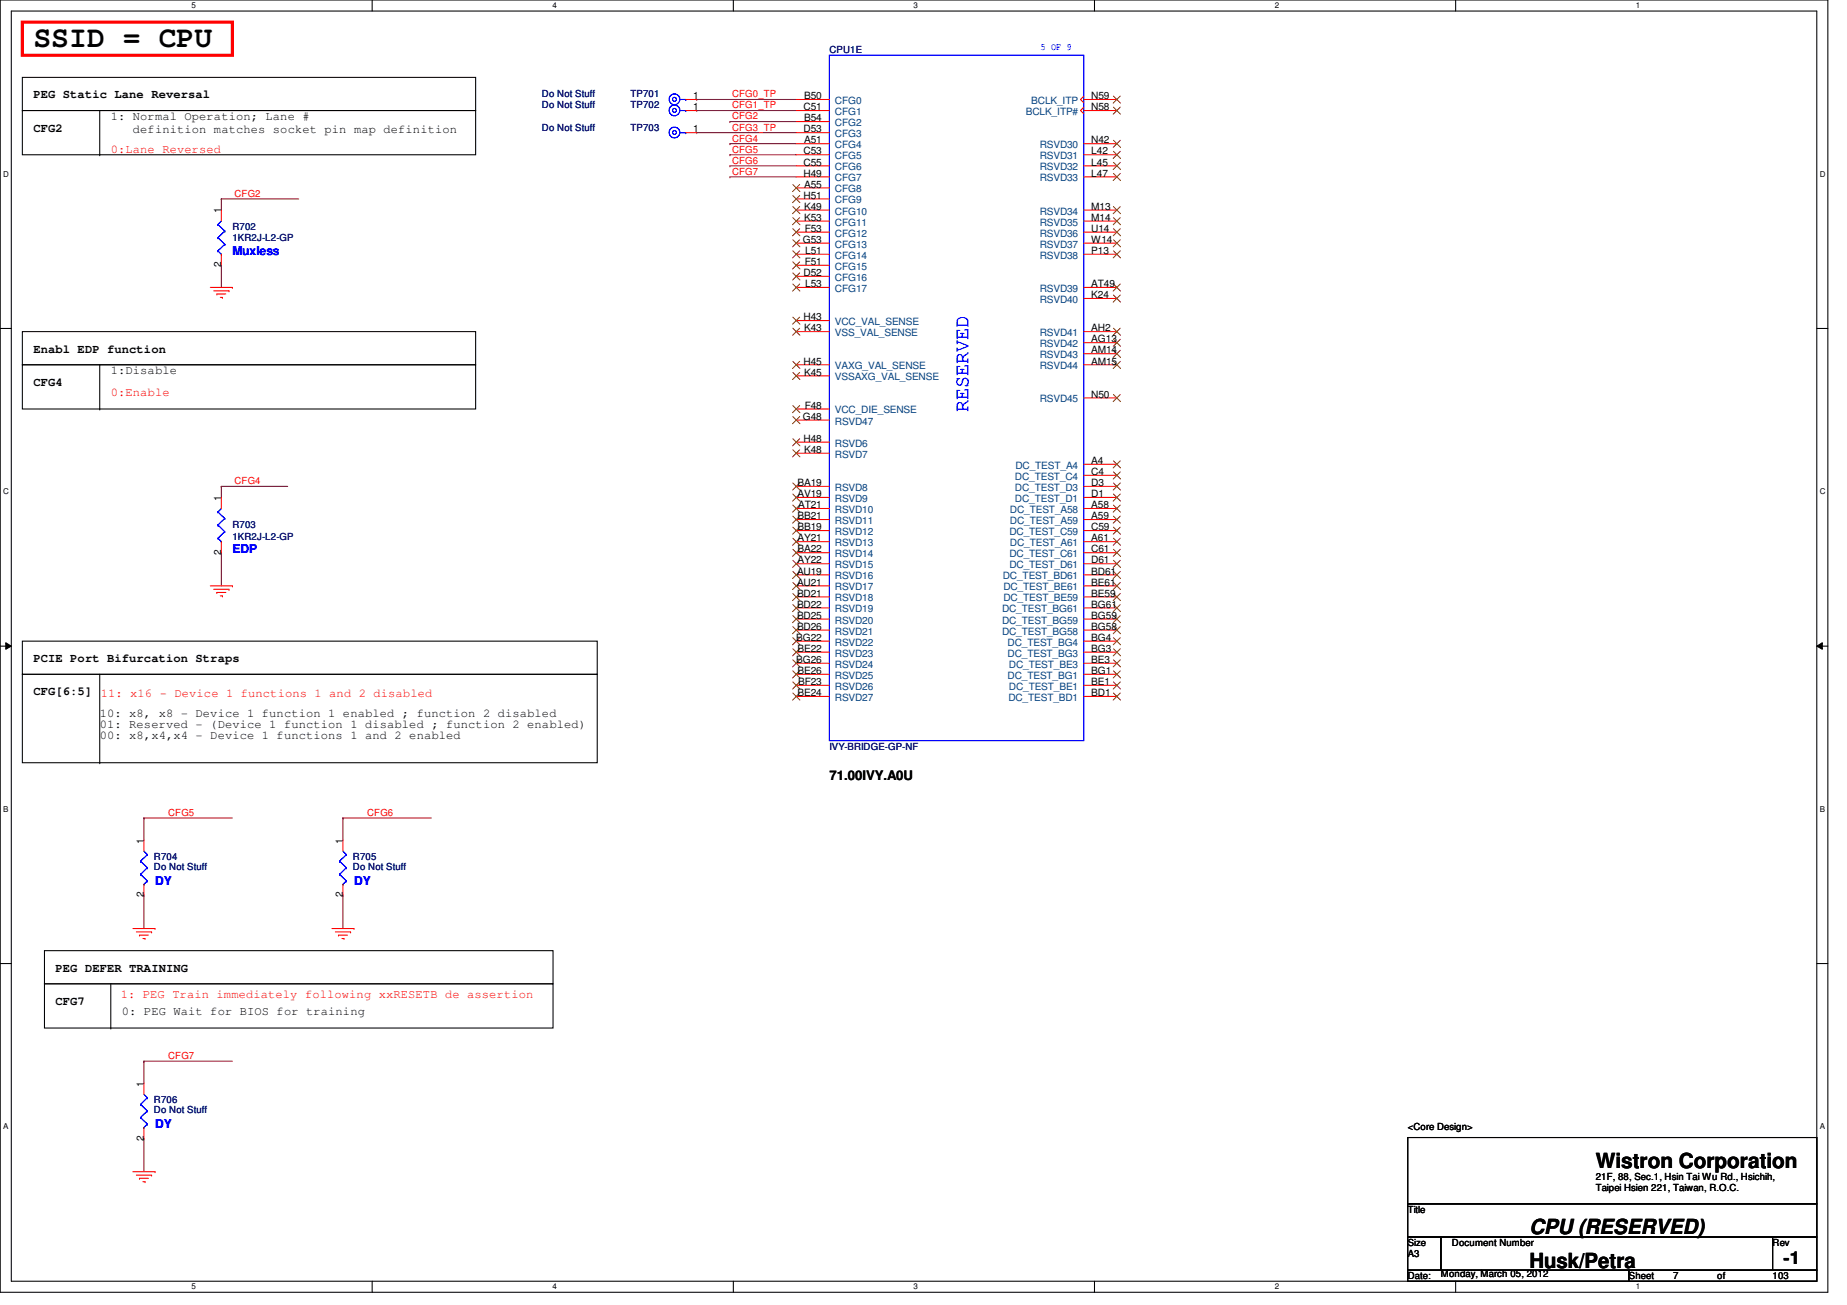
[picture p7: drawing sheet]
<svg xmlns="http://www.w3.org/2000/svg" width="297mm" height="210mm" viewBox="0 0 297 210" stroke-linecap="round" stroke-linejoin="round" font-family="sans-serif">
<path d="M0 0h294v207.9h-294zM1.8 1.8h290.4v204.3h-290.4z" fill="none" stroke="#000" stroke-width=".17"/>
<g fill="#fff">
<path d="M30.8 .2h.7v1.4h-.7z"/>
<path d="M30.8 206.2h.7v1.4h-.7z"/>
</g>
<path d="M59.9 0v1.8M59.9 206.1v1.8" fill="none" stroke="#000" stroke-width=".17"/>
<g fill="#fff">
<path d="M88.9 .2h.6v1.4h-.6z"/>
<path d="M88.9 206.2h.6v1.4h-.6z"/>
</g>
<path d="M117.9 0v1.8M117.9 206.1v1.8" fill="none" stroke="#000" stroke-width=".17"/>
<g fill="#fff">
<path d="M146.9 .2h.7v1.4h-.7z"/>
<path d="M146.9 206.2h.7v1.4h-.7z"/>
</g>
<path d="M176 0v1.8M176 206.1v1.8" fill="none" stroke="#000" stroke-width=".17"/>
<g fill="#fff">
<path d="M205 .2h.7v1.4h-.7z"/>
<path d="M205 206.2h.7v1.4h-.7z"/>
</g>
<path d="M234.1 0v1.8M234.1 206.1v1.8" fill="none" stroke="#000" stroke-width=".17"/>
<g fill="#fff">
<path d="M263.1 .2h.7v1.4h-.7z"/>
<path d="M263.1 206.2h.7v1.4h-.7z"/>
<path d="M.5 27.3h.9v1.4h-.9z"/>
<path d="M292.6 27.3h.9v1.4h-.9z"/>
<path d="M.5 78.4h.9v1.4h-.9z"/>
<path d="M292.6 78.4h.9v1.4h-.9z"/>
</g>
<path d="M0 52.8h1.8M292.2 52.8h1.8" fill="none" stroke="#000" stroke-width=".17"/>
<g fill="#fff">
<path d="M.5 129.5h.8v1.4h-.8z"/>
<path d="M292.6 129.5h.9v1.4h-.9z"/>
</g>
<path d="M0 103.9h1.8M292.2 103.9h1.8" fill="none" stroke="#000" stroke-width=".17"/>
<path d="M.9 103.4l.9 .5-.9 .5zM292.2 103.9l.9-.5v1z" fill="#000"/>
<path d="M.9 103.4l.9 .5-.9 .5zM292.2 103.9l.9-.5v1z" fill="none" stroke="#000" stroke-width=".16"/>
<g fill="#fff">
<path d="M.5 180.5h.8v1.4h-.8z"/>
<path d="M292.6 180.5h.9v1.4h-.9z"/>
</g>
<g fill="none" stroke="#000" stroke-width=".17">
<path d="M3.6 17.8h72.9v7.1h-72.9zM3.6 12.4h72.9v5.4h-72.9zM16 17.8v7.1M16 24.9h.1M3.6 58.7h72.9v7.1h-72.9zM3.6 53.3h72.9v5.4h-72.9zM16 58.7v7.1M16 65.8h.1M3.6 103.1h92.5v5.4h-92.5zM3.6 108.5h92.5v14.2h-92.5zM16 108.5v14.2M16 122.7h.1"/>
<path d="M0 155h1.8M7.2 152.9h81.7v5.3h-81.7zM7.2 158.2h81.7v7.2h-81.7zM17.8 158.2v7.2M292.2 155h1.8M17.8 165.4h.1M226.4 183h65.8v10.6h-65.8zM226.4 193.6h65.8v5.4h-65.8zM226.4 199h5.3v5.3h-5.3zM231.7 199h53.4v5.3h-53.4zM285.1 199h7.1v5.3h-7.1zM226.4 204.3h35.6v1.8h-35.6z"/>
<path d="M262 204.3h30.2v1.8h-30.2z"/>
</g>
<g fill="none" stroke="#800040" stroke-width=".17">
<path d="M112.1 16h.1M112.1 17.8h.1M112.1 16h16M112.1 17.8h16M117.4 19.6h.1M117.4 19.6h10.7M35.6 32h.1M35.6 32v1.8M35.6 32h12.4M112.1 21.3h.1M112.1 21.3h16M117.4 23.1h.1"/>
<path d="M117.4 24.9h.1M117.4 26.7h.1M117.4 28.4h.1M117.4 23.1h10.7M117.4 24.9h10.7M117.4 26.7h10.7M117.4 28.4h10.7M35.6 42.7h.1M35.6 42.7v3.5M35.6 78.2h.1M35.6 78.2v1.8M35.6 78.2h10.7"/>
<path d="M35.6 88.9h.1M35.6 88.9v5.3M23.2 131.6h.1M23.2 131.6v3.5M23.2 131.6h14.2M55.2 131.6h.1M55.2 131.6h14.2M55.2 131.6v3.5M23.2 144h.1M23.2 144v5.4M55.2 144h.1M55.2 144v5.4"/>
<path d="M23.2 170.7h.1M23.2 170.7v3.5M23.2 170.7h14.2M23.2 183.1h.1M23.2 183.1v5.4"/>
</g>
<g fill="none" stroke="#f00" stroke-width=".17">
<path d="M110.3 16h1.8M110.3 17.8h1.8M128.1 16h5.3M128.1 17.8h5.3M128.1 19.6h5.3M174.3 16h5.3M174.3 17.8h5.3M174.3 15.5l-.5 .5 .5 .5M174.3 17.3l-.5 .5 .5 .5M35.6 33.8v1.8M110.3 21.3h1.8M128.1 21.3h5.3"/>
<path d="M128.1 23.1h5.3M128.1 24.9h5.3M128.1 26.7h5.3M128.1 28.4h5.3M128.1 30.2h5.3M128.1 32h5.3M128.1 33.8h5.3M128.1 35.6h5.3M128.1 37.3h5.3M128.1 39.1h5.3M174.3 23.1h5.3M174.3 24.9h5.3"/>
<path d="M174.3 26.7h5.3M174.3 28.4h5.3M174.3 33.8h5.3M174.3 35.6h5.3M174.3 37.3h5.3M174.3 39.1h5.3M33.8 46.2h3.6M34.4 46.8h2.4M34.9 47.3h.1M34.9 47.3h1.4M35.4 47.8h.4M35.6 40.9v1.8"/>
<path d="M35.8 47.8h.1M36.8 46.8h.1M37.4 46.2h.1M128.1 46.2h5.3M128.1 40.9h5.3M128.1 42.7h5.3M128.1 44.4h5.3M128.1 51.6h5.3M128.1 53.3h5.3M128.1 58.7h5.3M174.3 46.2h5.3M174.3 40.9h5.3"/>
<path d="M174.3 53.3h5.3M174.3 58.7h5.3M174.3 55.1h5.3M174.3 56.9h5.3M174.3 48h5.3M128.1 78.2h5.3M128.1 60.5h5.3M128.1 65.8h5.3M128.1 71.1h5.3M128.1 72.9h5.3M128.1 67.6h5.3M174.3 74.7h5.3"/>
<path d="M174.3 76.5h5.3M174.3 78.2h5.3M174.3 64h5.3M33.8 94.2h3.6M34.4 94.8h2.4M34.9 95.3h.1M34.9 95.3h1.4M35.4 95.8h.4M35.6 80v1.8M35.6 87.1v1.8M35.8 95.8h.1M36.8 94.8h.1"/>
<path d="M37.4 94.2h.1M128.1 94.2h5.3M128.1 81.8h5.3M128.1 83.6h5.3M128.1 87.1h5.3M128.1 92.5h5.3M128.1 96h5.3M128.1 99.6h5.3M128.1 97.8h5.3M128.1 85.3h5.3M128.1 88.9h5.3M128.1 80h5.3"/>
<path d="M128.1 90.7h5.3M174.3 94.2h5.3M174.3 81.8h5.3M174.3 83.6h5.3M174.3 87.1h5.3M174.3 92.5h5.3M174.3 96h5.3M174.3 99.6h5.3M174.3 97.8h5.3M174.3 85.3h5.3M174.3 88.9h5.3M174.3 80h5.3"/>
<path d="M174.3 90.7h5.3M128.1 112h5.3M128.1 110.2h5.3M128.1 106.7h5.3M128.1 108.5h5.3M128.1 104.9h5.3M128.1 103.1h5.3M128.1 101.3h5.3M174.3 112h5.3M174.3 110.2h5.3M174.3 106.7h5.3M174.3 108.5h5.3"/>
<path d="M174.3 104.9h5.3M174.3 103.1h5.3M174.3 101.3h5.3M23.2 135.1v1.8M55.2 135.1v1.8M21.4 149.4h3.5M21.9 149.9h2.5M22.4 150.4h.1M22.4 150.4h1.5M23 151h.3M23.2 142.2v1.8M23.3 151h.1"/>
<path d="M24.4 149.9h.1M24.9 149.4h.1M53.4 149.4h3.5M53.9 149.9h2.5M54.4 150.4h.1M54.4 150.4h1.5M55 151h.3M55.2 142.2v1.8M55.3 151h.1M56.4 149.9h.1M56.9 149.4h.1M23.2 174.2v1.8"/>
<path d="M21.4 188.5h3.5M21.9 189h2.5M22.4 189.5h.1M22.4 189.5h1.5M23 190.1h.3M23.2 181.4v1.7M23.3 190.1h.1M24.4 189h.1M24.9 188.5h.1"/>
</g>
<path d="M3.6 3.6h33.8v5.3h-33.8z" fill="none" stroke="#f00" stroke-width=".51"/>
<g fill="none" stroke="#00f" stroke-width=".17">
<path d="M109.4 17.8h.9M109.4 16h.9M110.3 17.8h.1M110.3 16h.1M133.4 8.9h40.9v110.2h-40.9zM35 36.1h.1M35 38.2h.1M35 36.1l1.1 1.1M35 38.2l1.1 1.1M35.6 35.6l-.6 .5M36.1 37.2h.1M36.1 39.3h.1"/>
<path d="M36.1 37.2l-1.1 1M36.1 39.3l-1.1 1M109.4 21.3h.9M110.3 21.3h.1M35 40.3h.1M35 40.3l.6 .6M35.6 40.9h.1M35 82.3h.1M35 84.5h.1M35 86.6h.1M35 82.3l1.1 1.1M35 84.5l1.1 1"/>
<path d="M35 86.6l.6 .5M35.6 87.1h.1M35.6 81.8l-.6 .5M36.1 83.4h.1M36.1 85.5h.1M36.1 83.4l-1.1 1.1M36.1 85.5l-1.1 1.1M22.6 138.5h.1M22.6 138.5l1.1 1.1M23.2 136.9l.5 .6M23.7 137.5h.1M23.7 139.6h.1"/>
<path d="M23.7 137.5l-1.1 1M23.7 139.6l-1.1 1M54.6 138.5h.1M54.6 138.5l1.1 1.1M55.2 136.9l.5 .6M55.7 137.5h.1M55.7 139.6h.1M55.7 137.5l-1.1 1M55.7 139.6l-1.1 1M22.6 140.6h.1M22.6 140.6l1.1 1.1M23.2 142.2h.1"/>
<path d="M23.7 141.7h.1M23.7 141.7l-.5 .5M54.6 140.6h.1M54.6 140.6l1.1 1.1M55.2 142.2h.1M55.7 141.7h.1M55.7 141.7l-.5 .5M22.6 177.6h.1M22.6 179.7h.1M22.6 177.6l1.1 1.1M22.6 179.7l1.1 1.1M23.2 176l.5 .6"/>
<path d="M23.7 176.6h.1M23.7 178.7h.1M23.7 176.6l-1.1 1M23.7 178.7l-1.1 1M23.2 181.4h.1M23.7 180.8h.1M23.7 180.8l-.5 .6"/>
<circle cx="108.5" cy="17.8" r=".32"/>
<circle cx="108.5" cy="16" r=".32"/>
<circle cx="108.5" cy="16" r=".87"/>
<circle cx="108.5" cy="17.8" r=".87"/>
<circle cx="108.5" cy="21.3" r=".32"/>
<circle cx="108.5" cy="21.3" r=".87"/>
</g>
<g fill="none" stroke="#804000" stroke-width=".16">
<path d="M179.1 15.5l1.1 1.1M179.1 17.2l1.1 1.2M180.2 15.5l-1.2 1.1M180.2 17.2l-1.2 1.2M127.5 29.7l1.1 1.1M127.5 31.5l1.1 1.1M127.5 33.2l1.1 1.2M127.5 35l1.1 1.2M127.5 36.8l1.1 1.1M127.5 38.6l1.1 1.1M128.6 29.7l-1.1 1.1M128.6 31.5l-1.1 1.1"/>
<path d="M128.6 33.2l-1.1 1.2M128.6 35l-1.1 1.2M128.6 36.8l-1.1 1.1M128.6 38.6l-1.1 1.1M179.1 22.6l1.1 1.1M179.1 24.3l1.1 1.2M179.1 26.1l1.1 1.2M179.1 27.9l1.1 1.1M179.1 33.2l1.1 1.2M179.1 35l1.1 1.2M179.1 36.8l1.1 1.1M179.1 38.6l1.1 1.1"/>
<path d="M180.2 35l-1.2 1.2M180.2 36.8l-1.2 1.1M180.2 38.6l-1.2 1.1M180.2 22.6l-1.2 1.1M180.2 24.3l-1.2 1.2M180.2 26.1l-1.2 1.2M180.2 27.9l-1.2 1.1M180.2 33.2l-1.2 1.2M127.5 40.3l1.1 1.2M127.5 42.1l1.1 1.2M127.5 43.9l1.1 1.1M127.5 45.7l1.1 1.1"/>
<path d="M127.5 51l1.1 1.2M127.5 52.8l1.1 1.1M127.5 58.1l1.1 1.2M127.5 59.9l1.1 1.1M128.6 40.3l-1.1 1.2M128.6 42.1l-1.1 1.2M128.6 43.9l-1.1 1.1M128.6 45.7l-1.1 1.1M128.6 51l-1.1 1.2M128.6 52.8l-1.1 1.1M128.6 58.1l-1.1 1.2M128.6 59.9l-1.1 1.1"/>
<path d="M179.1 52.8l1.1 1.1M179.1 54.6l1.1 1.1M179.1 56.3l1.1 1.2M179.1 58.1l1.1 1.2M179.1 40.3l1.1 1.2M179.1 45.7l1.1 1.1M179.1 47.5l1.1 1.1M180.2 52.8l-1.2 1.1M180.2 54.6l-1.2 1.1M180.2 56.3l-1.2 1.2M180.2 58.1l-1.2 1.2M180.2 45.7l-1.2 1.1"/>
<path d="M180.2 40.3l-1.2 1.2M180.2 47.5l-1.2 1.1M127.5 65.2l1.1 1.2M127.5 77.7l1.1 1.1M127.5 79.5l1.1 1.1M127.5 70.6l1.1 1.1M127.5 72.3l1.1 1.2M127.5 67l1.1 1.2M128.6 65.2l-1.1 1.2M128.6 77.7l-1.1 1.1M128.6 79.5l-1.1 1.1M128.6 70.6l-1.1 1.1"/>
<path d="M128.6 72.3l-1.1 1.2M128.6 67l-1.1 1.2M179.1 74.1l1.1 1.2M179.1 75.9l1.1 1.1M179.1 79.5l1.1 1.1M179.1 77.7l1.1 1.1M179.1 63.5l1.1 1.1M180.2 74.1l-1.2 1.2M180.2 75.9l-1.2 1.1M180.2 79.5l-1.2 1.1M180.2 77.7l-1.2 1.1M180.2 63.5l-1.2 1.1"/>
<path d="M127.5 81.2l1.1 1.2M127.5 83l1.1 1.2M127.5 84.8l1.1 1.1M127.5 86.6l1.1 1.1M127.5 88.3l1.1 1.2M127.5 90.1l1.1 1.2M127.5 91.9l1.1 1.1M127.5 93.7l1.1 1.1M127.5 95.5l1.1 1.1M127.5 97.2l1.1 1.2M127.5 99l1.1 1.2M128.6 81.2l-1.1 1.2"/>
<path d="M128.6 83l-1.1 1.2M128.6 84.8l-1.1 1.1M128.6 86.6l-1.1 1.1M128.6 88.3l-1.1 1.2M128.6 90.1l-1.1 1.2M128.6 91.9l-1.1 1.1M128.6 93.7l-1.1 1.1M128.6 95.5l-1.1 1.1M128.6 97.2l-1.1 1.2M128.6 99l-1.1 1.2M179.1 81.2l1.1 1.2M179.1 83l1.1 1.2"/>
<path d="M179.1 86.6l1.1 1.1M179.1 91.9l1.1 1.1M179.1 95.5l1.1 1.1M179.1 93.7l1.1 1.1M179.1 99l1.1 1.2M179.1 97.2l1.1 1.2M179.1 84.8l1.1 1.1M179.1 88.3l1.1 1.2M179.1 90.1l1.1 1.2M180.2 81.2l-1.2 1.2M180.2 83l-1.2 1.2M180.2 86.6l-1.2 1.1"/>
<path d="M180.2 91.9l-1.2 1.1M180.2 95.5l-1.2 1.1M180.2 93.7l-1.2 1.1M180.2 99l-1.2 1.2M180.2 97.2l-1.2 1.2M180.2 84.8l-1.2 1.1M180.2 88.3l-1.2 1.2M180.2 90.1l-1.2 1.2M127.5 100.8l1.1 1.1M127.5 102.6l1.1 1.1M127.5 104.4l1.1 1.1M127.5 106.1l1.1 1.2"/>
<path d="M127.5 107.9l1.1 1.2M127.5 109.7l1.1 1.1M127.5 111.5l1.1 1.1M128.6 107.9l-1.1 1.2M128.6 109.7l-1.1 1.1M128.6 100.8l-1.1 1.1M128.6 102.6l-1.1 1.1M128.6 104.4l-1.1 1.1M128.6 106.1l-1.1 1.2M128.6 111.5l-1.1 1.1M179.1 111.5l1.1 1.1M179.1 109.7l1.1 1.1"/>
<path d="M179.1 106.1l1.1 1.2M179.1 107.9l1.1 1.2M179.1 104.4l1.1 1.1M179.1 102.6l1.1 1.1M179.1 100.8l1.1 1.1M180.2 111.5l-1.2 1.1M180.2 109.7l-1.2 1.1M180.2 106.1l-1.2 1.2M180.2 107.9l-1.2 1.2M180.2 104.4l-1.2 1.1M180.2 102.6l-1.2 1.1M180.2 100.8l-1.2 1.1"/>
</g>
<text font-size="4.8" x="5.4" y="7.6">SSID = CPU</text>
<text font-size="3.3" fill="#00f" x="155.8" y="66.3" transform="rotate(-90 155.8 66.3)">RESERVED</text>
<g font-size="3.3">
<text x="256.6" y="187.9">Wistron Corporation</text>
<text x="246" y="203.9">Husk/Petra</text>
<text x="246" y="198.5">CPU (RESERVED)</text>
</g>
<text font-size="2.8" x="286.8" y="203.4">-1</text>
<text font-size="2.1" x="133.4" y="125.4">71.00IVY.A0U</text>
<g font-size="1.9">
<text x="5.4" y="15.8">PEG Static Lane Reversal</text>
<text x="5.4" y="21.2">CFG2</text>
<text x="17.8" y="19.3">1: Normal Operation; Lane #</text>
<text x="21.4" y="21.4">definition matches socket pin map definition</text>
<text x="5.4" y="56.7">Enabl EDP function</text>
<text x="5.4" y="62.1">CFG4</text>
<text x="17.8" y="60.2">1:Disable</text>
<text x="5.4" y="106.5">PCIE Port Bifurcation Straps</text>
<text x="5.4" y="111.8">CFG[6:5]</text>
<text x="16" y="115.3">10: x8, x8 - Device 1 function 1 enabled ; function 2 disabled</text>
<text x="16" y="117.1">01: Reserved - (Device 1 function 1 disabled ; function 2 enabled)</text>
<text x="16" y="118.9">00: x8,x4,x4 - Device 1 functions 1 and 2 enabled</text>
<text x="8.9" y="161.6">CFG7</text>
<text x="8.9" y="156.3">PEG DEFER TRAINING</text>
<text x="19.6" y="163.3">0: PEG Wait for BIOS for training</text>
</g>
<g font-size="1.9" fill="#f00">
<text x="17.8" y="24.6">0:Lane Reversed</text>
<text x="17.8" y="63.8">0:Enable</text>
<text x="16.2" y="112.1">11: x16 - Device 1 functions 1 and 2 disabled</text>
<text x="19.4" y="160.5">1: PEG Train immediately following xxRESETB de assertion</text>
</g>
<g font-size="1.9" fill="#00f">
<text x="37.4" y="40.9">Muxless</text>
<text x="37.4" y="88.9">EDP</text>
<text x="24.9" y="142.3">DY</text>
<text x="56.9" y="142.3">DY</text>
<text x="24.9" y="181.4">DY</text>
</g>
<g font-size="1.6" fill="#000080">
<text x="133.4" y="8.6">CPU1E</text>
<text x="87.2" y="17.4">Do Not Stuff</text>
<text x="87.2" y="15.7">Do Not Stuff</text>
<text x="101.4" y="17.4">TP702</text>
<text x="101.4" y="15.7">TP701</text>
<text x="87.2" y="21">Do Not Stuff</text>
<text x="101.4" y="21">TP703</text>
<text x="37.4" y="37">R702</text>
<text x="37.4" y="38.8">1KR2J-L2-GP</text>
<text x="37.4" y="85">R703</text>
<text x="37.4" y="86.8">1KR2J-L2-GP</text>
<text x="133.4" y="120.6">IVY-BRIDGE-GP-NF</text>
<text x="24.8" y="138.3">R704</text>
<text x="24.8" y="140">Do Not Stuff</text>
<text x="56.8" y="138.3">R705</text>
<text x="56.8" y="140">Do Not Stuff</text>
<text x="24.8" y="177.5">R706</text>
<text x="24.8" y="179.1">Do Not Stuff</text>
</g>
<text font-size="1.6" fill="#00f" x="167.3" y="8">5 OF 9</text>
<g font-size="1.6">
<text x="111.5" y="17.7">1</text>
<text x="111.5" y="16">1</text>
<text x="129.2" y="17.7">C51</text>
<text x="129.3" y="16">B50</text>
<text x="175.5" y="16">N59</text>
<text x="175.5" y="17.7">N58</text>
<text x="111.5" y="21.3">1</text>
<text x="129.2" y="21.3">D53</text>
<text x="129.3" y="19.5">B54</text>
<text x="129.3" y="23.1">A51</text>
<text x="175.5" y="23.1">N42</text>
<text x="129.2" y="24.8">C53</text>
<text x="129.2" y="26.6">C55</text>
<text x="129.2" y="28.4">H49</text>
<text x="175.5" y="24.8">L42</text>
<text x="175.5" y="26.6">L45</text>
<text x="175.5" y="28.4">L47</text>
<text x="35.6" y="34.3" transform="rotate(-90 35.6 34.3)">1</text>
<text x="129.2" y="32">H51</text>
<text x="129.3" y="30.2">A55</text>
<text x="129.3" y="33.7">K49</text>
<text x="129.3" y="35.5">K53</text>
<text x="175.5" y="33.7">M13</text>
<text x="175.5" y="35.5">M14</text>
<text x="129.1" y="39.1">G53</text>
<text x="129.4" y="37.3">F53</text>
<text x="129.5" y="40.9">L51</text>
<text x="175.5" y="37.3">U14</text>
<text x="175.5" y="39.1">W14</text>
<text x="175.5" y="40.9">P13</text>
<text x="35.6" y="43" transform="rotate(-90 35.6 43)">2</text>
<text x="129.2" y="44.4">D52</text>
<text x="129.4" y="42.6">F51</text>
<text x="129.5" y="46.2">L53</text>
<text x="175.5" y="46.2">AT49</text>
<text x="175.5" y="48">K24</text>
<text x="129.2" y="51.5">H43</text>
<text x="129.3" y="53.3">K43</text>
<text x="175.5" y="53.3">AH2</text>
<text x="129.2" y="58.6">H45</text>
<text x="175.5" y="55.1">AG13</text>
<text x="175.5" y="56.9">AM14</text>
<text x="175.5" y="58.6">AM15</text>
<text x="129.3" y="60.4">K45</text>
<text x="129.4" y="65.7">F48</text>
<text x="175.5" y="64">N50</text>
<text x="129.1" y="67.5">G48</text>
<text x="129.2" y="71.1">H48</text>
<text x="129.3" y="72.9">K48</text>
<text x="175.5" y="74.6">A4</text>
<text x="175.5" y="76.4">C4</text>
<text x="35.6" y="80.6" transform="rotate(-90 35.6 80.6)">1</text>
<text x="128.3" y="78.2">BA19</text>
<text x="128.3" y="80">AV19</text>
<text x="128.3" y="83.5">BB21</text>
<text x="128.4" y="81.7">AT21</text>
<text x="175.5" y="81.7">A58</text>
<text x="175.5" y="83.5">A59</text>
<text x="175.5" y="80">D1</text>
<text x="175.5" y="78.2">D3</text>
<text x="35.6" y="89.2" transform="rotate(-90 35.6 89.2)">2</text>
<text x="128.3" y="85.3">BB19</text>
<text x="128.3" y="87.1">AY21</text>
<text x="128.3" y="88.9">BA22</text>
<text x="175.5" y="87.1">A61</text>
<text x="175.5" y="85.3">C59</text>
<text x="175.5" y="88.9">C61</text>
<text x="128.2" y="92.4">AU19</text>
<text x="128.2" y="94.2">AU21</text>
<text x="128.2" y="96">BD21</text>
<text x="128.3" y="90.6">AY22</text>
<text x="175.5" y="92.4">BD61</text>
<text x="175.5" y="96">BE59</text>
<text x="175.5" y="94.2">BE61</text>
<text x="175.5" y="90.6">D61</text>
<text x="128.2" y="97.7">BD22</text>
<text x="128.2" y="99.5">BD25</text>
<text x="128.2" y="101.3">BD26</text>
<text x="175.5" y="101.3">BG58</text>
<text x="175.5" y="99.5">BG59</text>
<text x="175.5" y="97.7">BG61</text>
<text x="128.1" y="103.1">BG22</text>
<text x="128.1" y="106.6">BG26</text>
<text x="128.3" y="104.9">BE22</text>
<text x="175.5" y="106.6">BE3</text>
<text x="175.5" y="104.9">BG3</text>
<text x="175.5" y="103.1">BG4</text>
<text x="128.3" y="108.4">BE26</text>
<text x="128.3" y="112">BE24</text>
<text x="128.4" y="110.2">BF23</text>
<text x="175.5" y="112">BD1</text>
<text x="175.5" y="110.2">BE1</text>
<text x="175.5" y="108.4">BG1</text>
<text x="23.1" y="135.7" transform="rotate(-90 23.1 135.7)">1</text>
<text x="55.1" y="135.7" transform="rotate(-90 55.1 135.7)">1</text>
<text x="23.1" y="144.4" transform="rotate(-90 23.1 144.4)">2</text>
<text x="55.1" y="144.4" transform="rotate(-90 55.1 144.4)">2</text>
<text x="23.1" y="174.8" transform="rotate(-90 23.1 174.8)">1</text>
<text x="23.1" y="183.5" transform="rotate(-90 23.1 183.5)">2</text>
<text x="226.4" y="181.7">&lt;Core Design&gt;</text>
<text x="256.6" y="189.7">21F, 88, Sec.1, Hsin Tai Wu Rd., Hsichih,</text>
<text x="256.6" y="191.6">Taipei Hsien 221, Taiwan, R.O.C.</text>
<text x="226.4" y="195.1">Title</text>
<text x="226.4" y="200.4">Size</text>
<text x="226.4" y="202.2">A3</text>
<text x="233.5" y="200.4">Document Number</text>
<text x="285.1" y="200.4">Rev</text>
<text x="226.4" y="205.7">Date:</text>
<text x="231.7" y="205.4">Monday, March 05, 2012</text>
<text x="262" y="205.7">Sheet</text>
<text x="269.1" y="205.7">7</text>
<text x="276.2" y="205.7">of</text>
<text x="285.1" y="205.7">103</text>
</g>
<g font-size="1.6" fill="#f00">
<text x="117.7" y="15.7">CFG0_TP</text>
<text x="117.7" y="17.4">CFG1_TP</text>
<text x="117.7" y="19.2">CFG2</text>
<text x="117.7" y="22.8">CFG4</text>
<text x="117.7" y="21">CFG3_TP</text>
<text x="117.7" y="24.6">CFG5</text>
<text x="117.7" y="26.3">CFG6</text>
<text x="117.7" y="28.1">CFG7</text>
<text x="37.7" y="31.7">CFG2</text>
<text x="37.7" y="77.9">CFG4</text>
<text x="27" y="131.2">CFG5</text>
<text x="59.1" y="131.2">CFG6</text>
<text x="27" y="170.3">CFG7</text>
</g>
<g font-size="1.6" fill="#004080">
<text x="134.3" y="16.7">CFG0</text>
<text x="165.9" y="16.7">BCLK_ITP</text>
<text x="134.3" y="18.5">CFG1</text>
<text x="134.3" y="20.3">CFG2</text>
<text x="134.3" y="22.1">CFG3</text>
<text x="134.3" y="23.8">CFG4</text>
<text x="165" y="18.5">BCLK_ITP#</text>
<text x="167.2" y="23.8">RSVD30</text>
<text x="134.3" y="25.6">CFG5</text>
<text x="134.3" y="27.4">CFG6</text>
<text x="134.3" y="29.2">CFG7</text>
<text x="167.2" y="25.6">RSVD31</text>
<text x="167.2" y="27.4">RSVD32</text>
<text x="167.2" y="29.2">RSVD33</text>
<text x="134.3" y="30.9">CFG8</text>
<text x="134.3" y="32.7">CFG9</text>
<text x="134.3" y="34.5">CFG10</text>
<text x="167.2" y="34.5">RSVD34</text>
<text x="134.3" y="36.3">CFG11</text>
<text x="134.3" y="38.1">CFG12</text>
<text x="134.3" y="39.8">CFG13</text>
<text x="134.3" y="41.6">CFG14</text>
<text x="167.2" y="36.3">RSVD35</text>
<text x="167.2" y="38.1">RSVD36</text>
<text x="167.2" y="39.8">RSVD37</text>
<text x="167.2" y="41.6">RSVD38</text>
<text x="134.3" y="43.4">CFG15</text>
<text x="134.3" y="45.2">CFG16</text>
<text x="134.3" y="46.9">CFG17</text>
<text x="167.2" y="46.9">RSVD39</text>
<text x="134.3" y="52.3">VCC_VAL_SENSE</text>
<text x="167.2" y="48.7">RSVD40</text>
<text x="134.3" y="54.1">VSS_VAL_SENSE</text>
<text x="134.3" y="59.4">VAXG_VAL_SENSE</text>
<text x="167.2" y="54.1">RSVD41</text>
<text x="167.2" y="55.8">RSVD42</text>
<text x="167.2" y="57.6">RSVD43</text>
<text x="167.2" y="59.4">RSVD44</text>
<text x="134.3" y="61.2">VSSAXG_VAL_SENSE</text>
<text x="167.2" y="64.7">RSVD45</text>
<text x="134.3" y="66.5">VCC_DIE_SENSE</text>
<text x="134.3" y="71.8">RSVD6</text>
<text x="134.3" y="68.3">RSVD47</text>
<text x="134.3" y="73.6">RSVD7</text>
<text x="163.2" y="77.2">DC_TEST_C4</text>
<text x="163.3" y="75.4">DC_TEST_A4</text>
<text x="134.3" y="79">RSVD8</text>
<text x="134.3" y="80.7">RSVD9</text>
<text x="134.3" y="82.5">RSVD10</text>
<text x="162.4" y="82.5">DC_TEST_A58</text>
<text x="163.2" y="80.7">DC_TEST_D1</text>
<text x="163.2" y="79">DC_TEST_D3</text>
<text x="134.3" y="84.3">RSVD11</text>
<text x="134.3" y="86.1">RSVD12</text>
<text x="134.3" y="87.8">RSVD13</text>
<text x="134.3" y="89.6">RSVD14</text>
<text x="162.3" y="86.1">DC_TEST_C59</text>
<text x="162.3" y="89.6">DC_TEST_C61</text>
<text x="162.4" y="84.3">DC_TEST_A59</text>
<text x="162.4" y="87.8">DC_TEST_A61</text>
<text x="134.3" y="91.4">RSVD15</text>
<text x="134.3" y="93.2">RSVD16</text>
<text x="134.3" y="95">RSVD17</text>
<text x="161.3" y="93.2">DC_TEST_BD61</text>
<text x="161.4" y="95">DC_TEST_BE61</text>
<text x="162.3" y="91.4">DC_TEST_D61</text>
<text x="134.3" y="96.7">RSVD18</text>
<text x="134.3" y="98.5">RSVD19</text>
<text x="134.3" y="100.3">RSVD20</text>
<text x="161.2" y="100.3">DC_TEST_BG59</text>
<text x="161.2" y="98.5">DC_TEST_BG61</text>
<text x="161.4" y="96.7">DC_TEST_BE59</text>
<text x="134.3" y="102.1">RSVD21</text>
<text x="134.3" y="103.8">RSVD22</text>
<text x="134.3" y="105.6">RSVD23</text>
<text x="134.3" y="107.4">RSVD24</text>
<text x="161.2" y="102.1">DC_TEST_BG58</text>
<text x="162" y="105.6">DC_TEST_BG3</text>
<text x="162" y="103.8">DC_TEST_BG4</text>
<text x="162.3" y="107.4">DC_TEST_BE3</text>
<text x="134.3" y="109.2">RSVD25</text>
<text x="134.3" y="111">RSVD26</text>
<text x="134.3" y="112.7">RSVD27</text>
<text x="162" y="109.2">DC_TEST_BG1</text>
<text x="162.2" y="112.7">DC_TEST_BD1</text>
<text x="162.3" y="111">DC_TEST_BE1</text>
</g>
<g font-size="1.3">
<text x="30.8" y="1.3">5</text>
<text x="88.9" y="1.3">4</text>
<text x="146.9" y="1.3">3</text>
<text x="205" y="1.3">2</text>
<text x="263.1" y="1.3">1</text>
<text x=".5" y="28.4">D</text>
<text x="292.6" y="28.4">D</text>
<text x=".5" y="79.5">C</text>
<text x="292.6" y="79.5">C</text>
<text x=".5" y="130.6">B</text>
<text x="292.6" y="130.6">B</text>
<text x=".5" y="181.7">A</text>
<text x="292.6" y="181.7">A</text>
<text x="30.8" y="207.4">5</text>
<text x="88.9" y="207.4">4</text>
<text x="146.9" y="207.4">3</text>
<text x="205" y="207.4">2</text>
<text x="263.1" y="207.4">1</text>
</g>
</svg>
